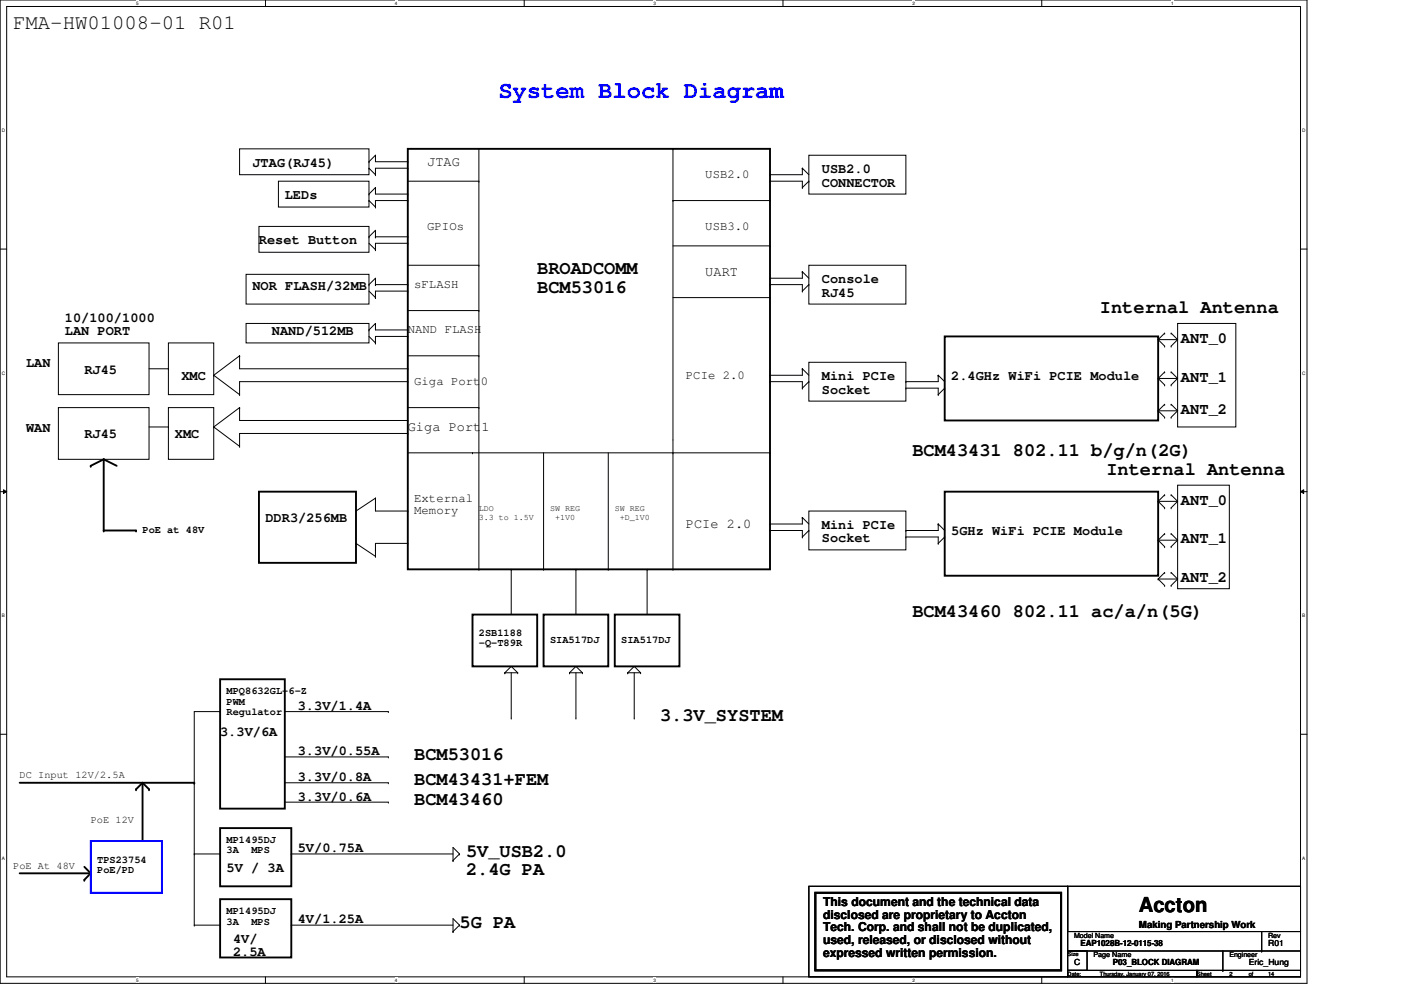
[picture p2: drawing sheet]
<svg xmlns="http://www.w3.org/2000/svg" width="297mm" height="210mm" viewBox="0 0 297 210" stroke-linecap="round" stroke-linejoin="round" font-family="sans-serif">
<path d="M0 0h277.1v208.5h-277.1zM1.4 1.4h274.3v205.7h-274.3z" fill="none" stroke="#000" stroke-width=".21"/>
<g fill="#fff">
<path d="M28.8 .1h.6v1.1h-.6z"/>
<path d="M28.8 207.3h.6v1.1h-.6z"/>
</g>
<path d="M56.3 0v1.4M56.3 207.1v1.4" fill="none" stroke="#000" stroke-width=".21"/>
<g fill="#fff">
<path d="M83.7 .1h.6v1.1h-.6z"/>
<path d="M83.7 207.3h.6v1.1h-.6z"/>
</g>
<path d="M111.1 0v1.4M111.1 207.1v1.4" fill="none" stroke="#000" stroke-width=".21"/>
<g fill="#fff">
<path d="M138.6 .1h.5v1.1h-.5z"/>
<path d="M138.6 207.3h.5v1.1h-.5z"/>
</g>
<path d="M166 0v1.4M166 207.1v1.4" fill="none" stroke="#000" stroke-width=".21"/>
<g fill="#fff">
<path d="M193.4 .1h.6v1.1h-.6z"/>
<path d="M193.4 207.3h.6v1.1h-.6z"/>
</g>
<path d="M220.9 0v1.4M220.9 207.1v1.4" fill="none" stroke="#000" stroke-width=".21"/>
<g fill="#fff">
<path d="M248.3 .1h.6v1.1h-.6z"/>
<path d="M248.3 207.3h.6v1.1h-.6z"/>
<path d="M.4 27.1h.7v1.1h-.7z"/>
<path d="M276.1 27.1h.7v1.1h-.7z"/>
<path d="M.4 78.5h.7v1.1h-.7z"/>
<path d="M276.1 78.5h.7v1.1h-.7z"/>
</g>
<path d="M0 52.8h1.4M275.7 52.8h1.4" fill="none" stroke="#000" stroke-width=".21"/>
<g fill="#fff">
<path d="M.4 130h.7v1.1h-.7z"/>
<path d="M276.1 130h.7v1.1h-.7z"/>
</g>
<path d="M0 104.2h1.4M.7 103.8l.7 .4-.7 .4zM275.7 104.2l.7-.4v.8zM275.7 104.2h1.4" fill="none" stroke="#000" stroke-width=".21"/>
<path d="M.7 103.8l.7 .4-.7 .4zM275.7 104.2l.7-.4v.8z" fill="#000"/>
<g fill="#fff">
<path d="M.4 181.4h.7v1.1h-.7z"/>
<path d="M276.1 181.4h.7v1.1h-.7z"/>
</g>
<g fill="none" stroke="#000" stroke-width=".21">
<path d="M50.8 31.6h27.4v5.4h-27.4zM59 38.4h19.2v5.5h-19.2zM78.2 34.3h.1M78.2 35.7h.1M78.2 35.7l1.4 1.3M79.6 37h.1M79.6 32.9h.1M79.6 39.8h.1M79.6 32.9v1.4h6.9M79.6 39.8v1.3h6.9M79.6 32.9l-1.4 1.4M79.6 39.8l-1.4 1.3"/>
<path d="M86.5 35.7h.1M86.5 34.3h.1M86.5 35.7h-6.9v1.3M86.5 38.4h15M101.5 38.4h.1M101.5 31.6v89.1M142.7 31.6h.1M142.7 31.6v89.1M163.3 38.4h.1M163.3 37h.1M163.3 38.4h6.8v1.4M170.1 39.8h.1"/>
<path d="M170.1 35.7h.1M170.1 35.7v1.3h-6.8M170.1 35.7l1.4 1.3M171.5 32.9h20.6v8.2h-20.6zM171.5 38.4h.1M171.5 38.4l-1.4 1.4M52.2 58.2h26v6.3h-26zM54.9 48h23.3v5.5h-23.3zM78.2 41.1h.1M78.2 42.5h.1M78.2 50.2h.1M78.2 50.2l1.4-1.4v1.4"/>
<path d="M78.2 42.5l1.4 1.4M78.2 51.6l1.4 1.3M79.6 43.9h.1M79.6 52.9h.1M79.6 50.2h.1M79.6 50.2h6.9M86.5 42.5h.1M86.5 41.1h.1M86.5 51.6h.1M86.5 50.2h.1M86.5 42.5h-6.9v1.4M86.5 51.6h-6.9v1.3"/>
<path d="M86.5 56.2h15M101.5 56.2h.1M142.7 42.5h.1M142.7 42.5h20.6M142.7 52.1h20.6M163.3 59h.1M163.3 42.5h.1M163.3 52.1h.1M170.1 57.6h.1M170.1 57.6v1.4h-6.8M170.1 57.6l1.4 1.4M171.5 56.2h20.6v8.3h-20.6z"/>
<path d="M12.4 72.7h19.2v11h-19.2zM31.6 78.2h4.1M35.7 72.7h9.6v11h-9.6zM35.7 78.2h.1M45.3 79.6h.1M45.3 79.6l5.5 4.1M50.8 75.4h.1M50.8 75.4v2.8h35.7M50.8 75.4l-5.5 4.2M52.2 68.6h26v4.1h-26zM78.2 60.3h.1M78.2 70h.1"/>
<path d="M78.2 60.3l1.4-1.3v1.3M78.2 61.7l1.4 1.4M78.2 71.3l1.4 1.4M79.6 63.1h.1M79.6 60.3h.1M79.6 68.6h.1M79.6 72.7h.1M79.6 68.6v1.4h6.9M79.6 60.3h6.9M79.6 68.6l-1.4 1.4M86.5 60.3h.1M86.5 71.3h.1"/>
<path d="M86.5 70h.1M86.5 61.7h.1M86.5 78.2h.1M86.5 61.7h-6.9v1.4M86.5 71.3h-6.9v1.4M86.5 65.8h15M86.5 75.4h15M101.5 65.8h.1M101.5 75.4h.1M142.7 63.1h20.6M163.3 63.1h.1M163.3 60.3h.1"/>
<path d="M163.3 79.6h.1M163.3 60.3h6.8v1.4M170.1 78.2h.1M170.1 61.7h.1M170.1 78.2v1.4h-6.8M170.1 78.2l1.4 1.4M171.5 76.8h20.6v8.2h-20.6zM171.5 60.3h.1M171.5 60.3l-1.4 1.4M198.9 79.6h.1M198.9 79.6v1.3h-6.8M198.9 79.6l1.4 1.3"/>
<path d="M245.6 72h.1M245.6 72h4.1M245.6 72l1.3 1.4M246.9 70.6h.1M246.9 73.4h.1M246.9 78.9h.1M246.9 70.6l-1.3 1.4M246.9 78.9l-1.3 1.3M248.3 73.4h.1M248.3 70.6h.1M248.3 78.9h.1M248.3 70.6l1.4 1.4"/>
<path d="M248.3 78.9l1.4 1.3M249.7 68.6h12.3v21.9h-12.3zM249.7 72l-1.4 1.4M12.4 86.4h19.2v11h-19.2zM31.6 90.5h4.1M35.7 86.4h9.6v11h-9.6zM35.7 90.5h.1M45.3 90.5h.1M45.3 90.5l5.5 4.1M50.8 94.6h.1M50.8 86.4h.1M50.8 83.7h.1"/>
<path d="M50.8 86.4v2.8h35.7M50.8 86.4l-5.5 4.1M86.5 91.9h.1M86.5 89.2h.1M86.5 80.9h.1M86.5 80.9h-35.7v2.8M86.5 91.9h-35.7v2.7M86.5 86.4h15M86.5 96h76.8M100.2 96h.1M101.5 86.4h.1M115.2 96v24.7"/>
<path d="M129 96v24.7M142.7 96h.1M163.3 96h.1M163.3 80.9h.1M163.3 80.9h6.8v1.4M170.1 82.3h.1M171.5 80.9h.1M171.5 80.9l-1.4 1.4M192.1 82.3h.1M192.1 80.9h.1M192.1 82.3h6.8v1.4M198.9 83.7h.1"/>
<path d="M200.3 82.3h.1M200.3 82.3l-1.4 1.4M245.6 87.1h.1M245.6 80.2h.1M245.6 87.1h4.1M245.6 87.1l1.3 1.4M245.6 80.2h4.1M245.6 80.2l1.3 1.4M246.9 85.7h.1M246.9 88.5h.1M246.9 81.6h.1M246.9 85.7l-1.3 1.4"/>
<path d="M248.3 85.7h.1M248.3 88.5h.1M248.3 81.6h.1M248.3 85.7l1.4 1.4M249.7 87.1l-1.4 1.4M249.7 80.2l-1.4 1.4M75.5 115.2h.1M75.5 115.2l4.1 2.8M79.6 118h.1M79.6 116.6h.1M79.6 105.6h.1M79.6 105.6v2.8h6.9"/>
<path d="M79.6 105.6l-4.1 2.8M86.5 108.4h.1M86.5 115.2h.1M86.5 115.2h-6.9v2.8M163.3 111.1h.1M163.3 112.5h.1M163.3 112.5h6.8v1.4M170.1 109.7h.1M170.1 113.9h.1M170.1 109.7v1.4h-6.8M170.1 109.7l1.4 1.4M171.5 108.4h20.6v8.2h-20.6z"/>
<path d="M171.5 112.5h.1M171.5 112.5l-1.4 1.4M192.1 113.9h.1M192.1 112.5h.1M192.1 113.9h6.8v1.3M198.9 111.1h.1M198.9 115.2h.1M198.9 111.1v1.4h-6.8M198.9 111.1l1.4 1.4M200.3 113.9h.1M200.3 113.9l-1.4 1.3M245.6 106.3h.1"/>
<path d="M245.6 114.5h.1M245.6 106.3l1.3 1.4M245.6 106.3h4.1M245.6 114.5h4.1M245.6 114.5l1.3 1.4M246.9 107.7h.1M246.9 104.9h.1M246.9 113.2h.1M246.9 115.9h.1M246.9 104.9l-1.3 1.4M246.9 113.2l-1.3 1.3M248.3 104.9h.1"/>
<path d="M248.3 107.7h.1M248.3 113.2h.1M248.3 115.9h.1M248.3 104.9l1.4 1.4M248.3 113.2l1.4 1.3M249.7 102.9h10.9v21.9h-10.9zM249.7 106.3l-1.4 1.4M249.7 114.5l-1.4 1.4M101.5 120.7h.1M108.4 120.7h.1M108.4 120.7v9.6M115.2 120.7h.1"/>
<path d="M122.1 120.7h.1M122.1 120.7v9.6M129 120.7h.1M137.2 120.7h.1M137.2 120.7v9.6M142.7 120.7h.1M245.6 122.8h.1M245.6 122.8h4.1M245.6 122.8l1.3 1.3M246.9 121.4h.1M246.9 124.1h.1M246.9 121.4l-1.3 1.4"/>
<path d="M248.3 121.4h.1M248.3 124.1h.1M248.3 121.4l1.4 1.4M249.7 122.8l-1.4 1.3M0 155.7h1.4M46.7 150.9h.1M46.7 150.9h-5.5v45.3M60.4 150.9h21.9M82.3 150.9h.1M107 142.6h.1M107 142.6l1.4-1.3 1.4 1.3M107 142.6h2.8"/>
<path d="M108.4 152.3h.1M108.4 142.6v9.7M109.8 142.6h.1M120.8 142.6h.1M120.8 142.6h2.7M120.8 142.6l1.3-1.3 1.4 1.3M122.1 152.3h.1M122.1 142.6v9.7M123.5 142.6h.1M133.1 142.6h.1M133.1 142.6h2.7M133.1 142.6l1.4-1.3 1.3 1.3"/>
<path d="M134.5 152.3h.1M134.5 142.6v9.7M135.8 142.6h.1M275.7 155.7h1.4M30.2 166h.1M41.2 166h.1M60.4 160.5h21.9M60.4 166h21.9M60.4 170.1h21.9M82.3 160.5h.1M82.3 166h.1M82.3 170.1h.1"/>
<path d="M41.2 181.1h.1M41.2 196.2h.1M41.2 196.2h5.5M41.2 181.1h5.5M46.7 196.2h.1M46.7 181.1h.1M61.8 196.2h.1M61.8 181.1h.1M61.8 196.2h34.3M61.8 181.1h34.3M96.1 197.5h.1M96.1 182.4h.1"/>
<path d="M97.4 196.2h.1M97.4 181.1h.1M97.4 181.1l-1.3-1.4v2.7M97.4 196.2l-1.3-1.4v2.7M97.4 196.2l-1.3 1.3M97.4 181.1l-1.3 1.3M171.5 187.9h54.9v19.2h-54.9zM226.4 187.9v9.6zM226.4 187.9h49.3v9.6h-49.3zM226.4 197.5h49.3v4.1h-49.3zM267.5 197.5v4.1M226.4 205.7h27.4v1.4h-27.4z"/>
<path d="M226.4 201.6h4.1v4.1h-4.1zM253.8 205.7h21.9v1.4h-21.9zM259.3 205.7h.1M259.3 201.6v4.1M267.5 201.6h.1M275.7 205.7h.1M275.7 201.6v4.1"/>
</g>
<g fill="none" stroke="#000" stroke-width=".4">
<path d="M86.5 31.6h76.8v89.1h-76.8zM200.3 71.3h45.3v17.9h-45.3zM22 97.4v15.1h6.8M22 97.4l2.7 1.4M22 97.4l-2.8 1.4M54.9 104.2h20.6v15.1h-20.6zM200.3 104.2h45.3v17.9h-45.3zM100.2 130.3h13.7v11h-13.7zM115.2 130.3h13.8v11h-13.8zM130.3 130.3h13.8v11h-13.8zM46.7 144h13.7v27.4h-13.7zM4.2 166h37"/>
<path d="M30.2 166v12.3M30.2 166l1.4 1.3M30.2 166l-1.4 1.3M46.7 175.6h15.1v12.3h-15.1zM4.2 185.2h15M17.9 183.8l1.3 1.4M19.2 185.2l-1.3 1.3M46.7 190.6h15.1v12.4h-15.1zM172.9 189.3h52.1v16.4h-52.1z"/>
</g>
<g fill="#000">
<circle cx="19.2" cy="98.8" r=".2"/>
<circle cx="22" cy="97.4" r=".2"/>
<circle cx="22" cy="112.5" r=".2"/>
<circle cx="28.8" cy="112.5" r=".2"/>
<circle cx="28.8" cy="167.3" r=".2"/>
<circle cx="30.2" cy="166" r=".2"/>
<circle cx="31.6" cy="167.3" r=".2"/>
<circle cx="41.2" cy="166" r=".2"/>
<circle cx="17.9" cy="186.5" r=".2"/>
<circle cx="19.2" cy="185.2" r=".2"/>
</g>
<path d="M19.2 178.3h15.1v11h-15.1z" fill="none" stroke="#00f" stroke-width=".4"/>
<text font-size="5.1" fill="#00f" x="105.7" y="20.7">System Block Diagram</text>
<g font-size="4.4">
<text x="2.8" y="6.2">FMA-HW01008-01 R01</text>
<text x="241.4" y="193.4">Accton</text>
</g>
<g font-size="4">
<text x="113.9" y="58.2">BROADCOMM</text>
<text x="113.9" y="62.1">BCM53016</text>
<text x="233.2" y="66.4">Internal Antenna</text>
<text x="193.4" y="96.6">BCM43431 802.11 b/g/n(2G)</text>
<text x="234.6" y="100.7">Internal Antenna</text>
<text x="193.4" y="130.9">BCM43460 802.11 ac/a/n(5G)</text>
<text x="140" y="152.8">3.3V_SYSTEM</text>
<text x="87.8" y="161">BCM53016</text>
<text x="87.8" y="166.5">BCM43431+FEM</text>
<text x="87.8" y="170.6">BCM43460</text>
<text x="98.8" y="181.6">5V_USB2.0</text>
<text x="98.8" y="185.6">2.4G PA</text>
<text x="97.4" y="196.7">5G PA</text>
</g>
<g font-size="3.3">
<text x="250.4" y="72.7">ANT_0</text>
<text x="250.4" y="80.9">ANT_1</text>
<text x="250.4" y="87.8">ANT_2</text>
<text x="250.4" y="107">ANT_0</text>
<text x="250.4" y="115.2">ANT_1</text>
<text x="250.4" y="123.5">ANT_2</text>
</g>
<g font-size="2.9">
<text x="53.5" y="35.3">JTAG(RJ45)</text>
<text x="90.6" y="35.2">JTAG</text>
<text x="174.2" y="36.7">USB2.0</text>
<text x="174.2" y="39.6">CONNECTOR</text>
<text x="60.4" y="42.2">LEDs</text>
<text x="54.9" y="51.8">Reset Button</text>
<text x="149.5" y="58.5">UART</text>
<text x="53.5" y="61.4">NOR FLASH/32MB</text>
<text x="174.2" y="60">Console</text>
<text x="174.2" y="62.9">RJ45</text>
<text x="13.8" y="68.2">10/100/1000</text>
<text x="13.8" y="71.1">LAN PORT</text>
<text x="57.7" y="71">NAND/512MB</text>
<text x="5.5" y="77.8">LAN</text>
<text x="17.9" y="79.2">RJ45</text>
<text x="38.5" y="80.6">XMC</text>
<text x="174.2" y="80.6">Mini PCIe</text>
<text x="174.2" y="83.5">Socket</text>
<text x="201.7" y="80.6">2.4GHz WiFi PCIE Module</text>
<text x="5.5" y="91.5">WAN</text>
<text x="17.9" y="92.9">RJ45</text>
<text x="37.1" y="92.9">XMC</text>
<text x="86.5" y="91.5">Giga Port1</text>
<text x="56.3" y="110.7">DDR3/256MB</text>
<text x="145.4" y="112">PCIe 2.0</text>
<text x="174.2" y="112.1">Mini PCIe</text>
<text x="201.7" y="113.5">5GHz WiFi PCIE Module</text>
<text x="174.2" y="115">Socket</text>
<text x="63.1" y="150.5">3.3V/1.4A</text>
<text x="46.7" y="156">3.3V/6A</text>
<text x="63.1" y="160.1">3.3V/0.55A</text>
<text x="63.1" y="165.6">3.3V/0.8A</text>
<text x="63.1" y="169.7">3.3V/0.6A</text>
<text x="48" y="184.8">5V / 3A</text>
<text x="63.1" y="180.7">5V/0.75A</text>
<text x="63.1" y="195.8">4V/1.25A</text>
<text x="49.4" y="199.9">4V/</text>
<text x="49.4" y="202.8">2.5A</text>
</g>
<g font-size="2.6">
<text x="149.5" y="37.8">USB2.0</text>
<text x="90.6" y="48.7">GPIOs</text>
<text x="149.5" y="48.7">USB3.0</text>
<text x="87.8" y="61.1">sFLASH</text>
<text x="86.5" y="70.7">NAND FLASH</text>
<text x="87.8" y="81.7">Giga Port0</text>
<text x="145.4" y="80.3">PCIe 2.0</text>
<text x="87.8" y="106.3">External</text>
<text x="87.8" y="108.9">Memory</text>
<text x="174.5" y="192.1">This document and the technical data</text>
<text x="174.5" y="194.8">disclosed are proprietary to Accton</text>
<text x="174.5" y="197.5">Tech. Corp. and shall not be duplicated,</text>
<text x="174.5" y="200.2">used, released, or disclosed without</text>
<text x="174.5" y="202.9">expressed written permission.</text>
</g>
<g font-size="2.2">
<text x="30.2" y="112.9">PoE at 48V</text>
<text x="101.5" y="134.9">2SB1188</text>
<text x="101.5" y="137.1">-Q-T89R</text>
<text x="116.6" y="136.2">SIA517DJ</text>
<text x="131.7" y="136.2">SIA517DJ</text>
<text x="48" y="147.2">MPQ8632GL-6-Z</text>
<text x="48" y="149.4">PWM</text>
<text x="48" y="151.6">Regulator</text>
<text x="4.2" y="165">DC Input 12V/2.5A</text>
<text x="19.2" y="174.6">PoE 12V</text>
<text x="48" y="178.8">MP1495DJ</text>
<text x="2.8" y="184.2">PoE At 48V</text>
<text x="20.6" y="182.9">TPS23754</text>
<text x="20.6" y="185.1">PoE/PD</text>
<text x="48" y="180.9">3A</text>
<text x="53.3" y="180.9">MPS</text>
<text x="48" y="193.8">MP1495DJ</text>
<text x="48" y="196">3A</text>
<text x="53.3" y="196">MPS</text>
</g>
<text font-size="2.1" x="241.4" y="196.7">Making Partnership Work</text>
<g font-size="1.8">
<text x="101.5" y="108.4">LDO</text>
<text x="101.5" y="110.2">3.3 to 1.5V</text>
<text x="116.6" y="108.4">SW REG</text>
<text x="117.7" y="110.2">+1V0</text>
<text x="130.3" y="108.4">SW REG</text>
<text x="131.4" y="110.2">+D_1V0</text>
<text x="229.1" y="200.5">EAP1028B-12-0115-38</text>
<text x="268.9" y="200.5">R01</text>
<text x="227.7" y="204.6">C</text>
<text x="236" y="204.7">P03_BLOCK DIAGRAM</text>
<text x="264.8" y="204.6">Eric_Hung</text>
</g>
<g font-size="1.5">
<text x="227.7" y="198.9">Model Name</text>
<text x="231.8" y="203">Page Name</text>
<text x="260.6" y="203">Engineer</text>
<text x="268.9" y="198.9">Rev</text>
</g>
<g font-size="1.2">
<text x="226.4" y="202.8">Size</text>
<text x="226.4" y="206.9">Date:</text>
<text x="233.2" y="206.9">Thursday, January 07, 2016</text>
<text x="253.8" y="206.9">Sheet</text>
<text x="260.6" y="206.9">2</text>
<text x="264.8" y="206.9">of</text>
<text x="268.9" y="206.9">14</text>
</g>
<g font-size="1">
<text x="28.8" y="1">5</text>
<text x="83.7" y="1">4</text>
<text x="138.6" y="1">3</text>
<text x="193.4" y="1">2</text>
<text x="248.3" y="1">1</text>
<text x=".4" y="28">D</text>
<text x="276.1" y="28">D</text>
<text x=".4" y="79.4">C</text>
<text x="276.1" y="79.4">C</text>
<text x=".4" y="130.9">B</text>
<text x="276.1" y="130.9">B</text>
<text x=".4" y="182.3">A</text>
<text x="276.1" y="182.3">A</text>
<text x="28.8" y="208.2">5</text>
<text x="83.7" y="208.2">4</text>
<text x="138.6" y="208.2">3</text>
<text x="193.4" y="208.2">2</text>
<text x="248.3" y="208.2">1</text>
</g>
</svg>
